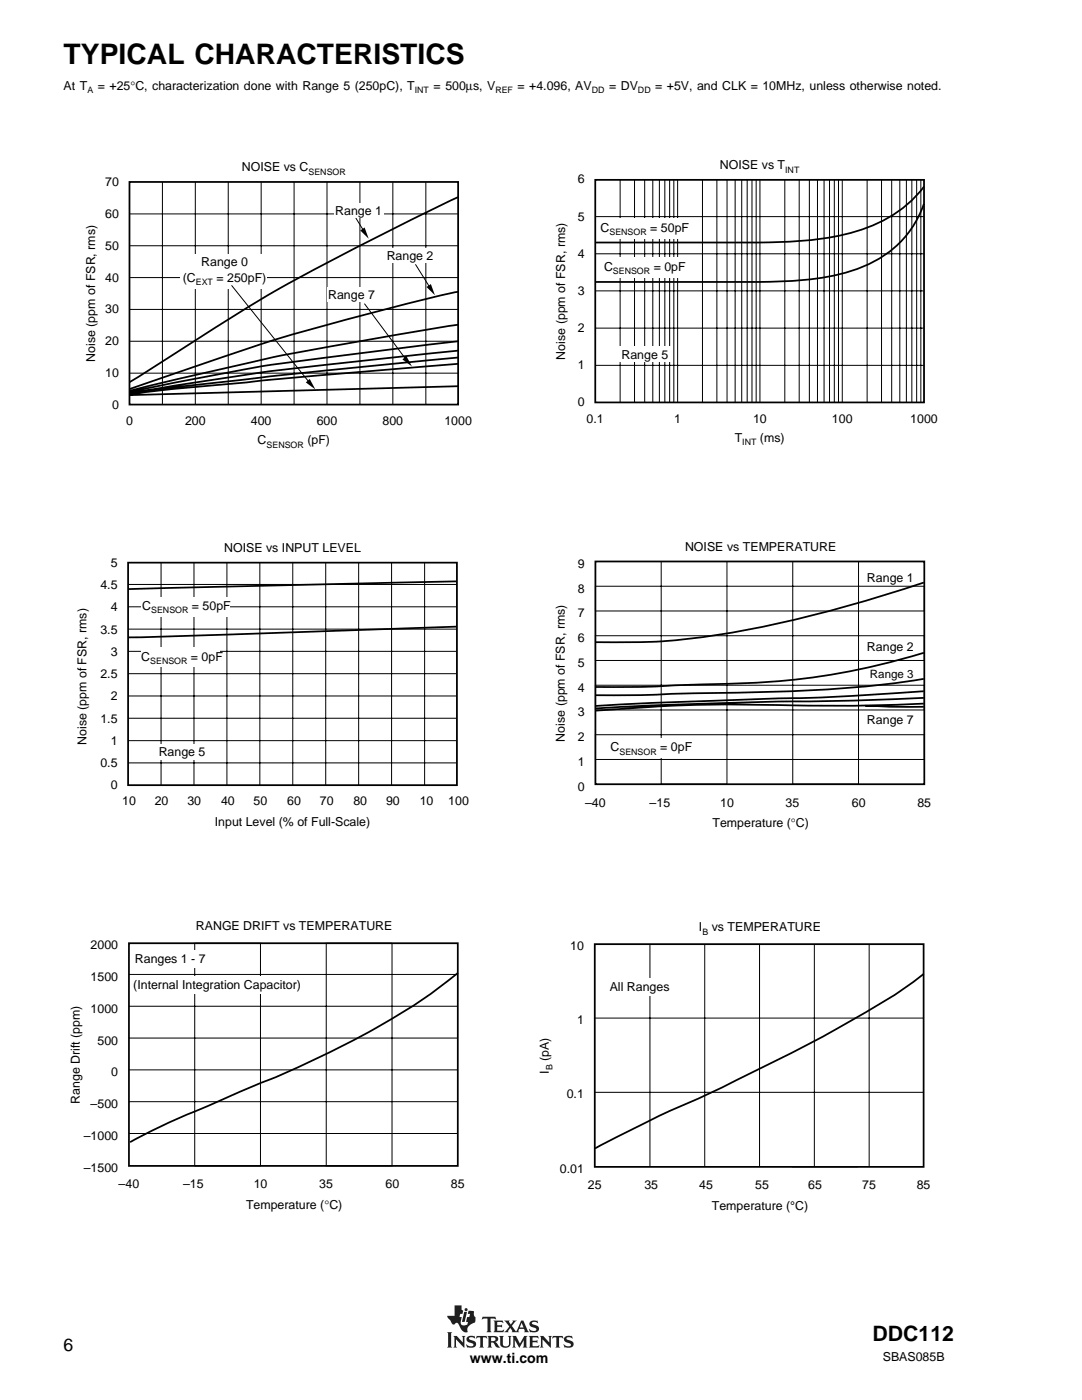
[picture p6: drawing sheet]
<svg xmlns="http://www.w3.org/2000/svg" width="216mm" height="279mm" viewBox="0 0 216 279" stroke-linecap="round" stroke-linejoin="round" font-family="sans-serif">
<g fill="#231f20">
<path d="M90.7 260.5h1.4v.9l.3 .1-.1 .7h-.5l-.1 .6h.4l-.2 1a.56 .56 0 0 0 .5 .7l.8-.1 .2-.6h-.4l.2-1h.4l.2-.6h-.5l.2-.6 1.1 .1-.1 .7 .4 .4v.7a.5 .5 0 0 1-.6 .6l-1 .8v.7a.2 .2 0 0 1 0 .2 .2 .2 0 0 1-.2 .1 2 2 0 0 1-1.6-1.6 .44 .44 0 0 0-.4-.3 .44 .44 0 0 0-.4 .3h-.3l-.2-.1-.9-1.3-.1-.3h1.5z" fill-rule="evenodd"/>
<path d="M92.6 261.8h.6l-.5 2h-.5z" fill-rule="evenodd"/>
<path d="M105.8 263.8l.4-.2 1-.1 .2 .6-.6-.3-.6 .1a.34 .34 0 0 0 0 .4 .34 .34 0 0 0 .4 .1 .77 .77 0 0 1 .9 .4 .77 .77 0 0 1-.2 .9l-.5 .2h-1l-.3-.7 .6 .4h.5a.36 .36 0 0 0 .4-.4 .36 .36 0 0 0-.5-.2 .75 .75 0 0 1-.7-.4 .75 .75 0 0 1 0-.8z" fill-rule="evenodd"/>
<path d="M98.5 263.5h1.8l.1 .6-.4-.3-.8 .1v.6h.8l.2-.2v.7l-.3-.2h-.7v.7l1 .1 .3-.3-.1 .6h-1.9l.2-.4v-1.6z" fill-rule="evenodd"/>
<path d="M96.3 262.8h2.5l.2 .6-.5-.3-.6 .1v2.4l.2 .3h-1l.2-.3v-2.4l-.7-.1-.4 .3z" fill-rule="evenodd"/>
<path d="M100.6 263.5h1.1l-.1 .3 .3 .5 .5-.6-.2-.2h.9l-1 1.1 .9 1.1 1-2.2h.4l.9 2.1 .3 .3h-1l.1-.2-.1-.5h-1l-.2 .5 .2 .2h-1.5l.1-.3-.4-.6-.4 .7 .1 .2h-.9l1-1.2z" fill-rule="evenodd"/>
<circle cx="93" cy="261.4" r=".31"/>
</g>
<path d="M104.1 264l.4 .9h-.8z" fill="#fff"/>
<g fill="#231f20">
<path d="M89.2 265.9h1l-.2 .2v2.6l.2 .2h-1l.2-.2v-2.6z" fill-rule="evenodd"/>
<path d="M90.5 266.6h.6l1.3 1.3-.1-1-.2-.3h.8l-.2 .3v2.1l-1.7-1.7v1.4l.2 .2h-.7l.2-.2v-1.8z" fill-rule="evenodd"/>
<path d="M99.6 266.6h.9l-.2 .3v1.4l.2 .3 .3 .1 .5-.1 .3-.3v-1.4l-.2-.3h.7l-.2 .3v1.3a1.05 1.05 0 0 1-1.1 .8 1.05 1.05 0 0 1-1-.8v-1.3z" fill-rule="evenodd"/>
<path d="M95.1 266.6h2l.1 .6-.4-.3-.4 .1v1.7l.2 .2h-1l.2-.3v-1.6l-.5-.1-.3 .3z" fill-rule="evenodd"/>
<path d="M93.3 266.8l.4-.2h1l.1 .5-.8-.2a.28 .28 0 0 0-.4 .1 .28 .28 0 0 0 .3 .4 .94 .94 0 0 1 1.1 1.1l-.6 .4-1.2 .1-.2-.7 .8 .4 .6-.1a.65 .65 0 0 0-.8-.7 .63 .63 0 0 1-.5-.4 .63 .63 0 0 1 .2-.7z" fill-rule="evenodd"/>
<path d="M102.2 266.6h.8l.7 1.5 .9-1.5h.6l-.2 .3v1.8l.3 .2h-1l.2-.2v-1.2l-.9 1.5-.9-1.6v1.2l.2 .3h-.7l.2-.3v-1.6z" fill-rule="evenodd"/>
<path d="M107.7 266.6h.7l1.2 1.3v-1l-.2-.3h.7l-.2 .3v2.1l-1.6-1.7v1.4l.2 .2h-.8l.2-.2v-1.8z" fill-rule="evenodd"/>
<path d="M105.5 266.6h1.8l.2 .6-.5-.3-.7 .1v.6h.7l.2-.2v.6l-.2-.1h-.7v.7l.9 .1 .4-.3-.1 .5h-2l.2-.2v-1.8z" fill-rule="evenodd"/>
<path d="M110.3 266.6h2l.1 .6-.3-.3-.5 .1v1.7l.2 .2h-1l.2-.2v-1.7l-.4-.1-.5 .3z" fill-rule="evenodd"/>
<path d="M112.7 266.8a1.44 1.44 0 0 1 1.3-.1l.1-.1 .2 .5-.4-.2a.51 .51 0 0 0-.8 .3l.1 .1a1.26 1.26 0 0 1 1.3 .9l-.3 .6-.6 .2h-.9l-.3-.7 .8 .4 .7-.1a.38 .38 0 0 0-.1-.5 .38 .38 0 0 0-.4-.1 .72 .72 0 0 1-.8-.3 .72 .72 0 0 1 .1-.9z" fill-rule="evenodd"/>
<path d="M97.3 266.6h1.3a.62 .62 0 0 1 .8 .5 .62 .62 0 0 1-.6 .7l1 1-.2 .2a1.03 1.03 0 0 1-1.1-.9l-.5-.2v.8l.2 .2h-.9l.2-.3v-1.6z" fill-rule="evenodd"/>
</g>
<path d="M98 266.9h.4a.39 .39 0 0 1 .5 .3 .39 .39 0 0 1-.4 .4h-.5z" fill-rule="evenodd" fill="#fff"/>
<path d="M118.8 35.9h65.6v44.4h-65.6zM184.4 37.2a27.3 27.3 0 0 1-16.7 9.8 79.6 79.6 0 0 1-16.1 1.4h-32.8M184.4 40.6a21.2 21.2 0 0 1-14.5 13.5 63.8 63.8 0 0 1-18.3 2.2h-32.8" fill="none" stroke="#000" stroke-width=".35"/>
<g fill="none" stroke="#000" stroke-width=".2">
<path d="M123.7 35.9v44.4M126.6 35.9v44.4M128.6 35.9v44.4M130.3 35.9v44.4M131.6 35.9v44.4M132.7 35.9v44.4M133.6 35.9v44.4M134.5 35.9v44.4M135.2 35.9v44.4M140.2 35.9v44.4M143 35.9v44.4M145.1 35.9v44.4"/>
<path d="M146.7 35.9v44.4M148 35.9v44.4M149.1 35.9v44.4M150.1 35.9v44.4M150.9 35.9v44.4M151.6 35.9v44.4M156.6 35.9v44.4M159.5 35.9v44.4M161.5 35.9v44.4M163.1 35.9v44.4M164.4 35.9v44.4M165.5 35.9v44.4"/>
<path d="M166.5 35.9v44.4M167.3 35.9v44.4M168.1 35.9v44.4M173 35.9v44.4M175.9 35.9v44.4M177.9 35.9v44.4M179.5 35.9v44.4M180.9 35.9v44.4M181.9 35.9v44.4M182.9 35.9v44.4M183.7 35.9v44.4M118.8 58.1h65.6"/>
<path d="M118.8 50.7h65.6M118.8 43.2h65.6M118.8 65.5h65.6M118.8 72.9h65.6"/>
</g>
<g fill="#fff">
<path d="M119.7 43.6h17.6v4h-17.6z"/>
<path d="M120.6 51.3h15.7v4.1h-15.7z"/>
<path d="M122.9 69.2h11.1v3h-11.1z"/>
</g>
<path d="M25.8 36.3h65.6v44.4h-65.6zM91.4 39.3a617.1 617.1 0 0 0-39.5 20.5l-26.1 16.5M91.4 58.2a538.6 538.6 0 0 0-40.8 11l-24.8 8.5M91.4 64.8l-7 1.1a560.7 560.7 0 0 0-36.2 6.8l-15.4 3.6-7 1.8M91.4 68.1l-9.8 1.2a693.4 693.4 0 0 0-32.1 4.3l-16.5 3.2-7.2 1.6M91.4 70l-9.9 1a625.7 625.7 0 0 0-37.7 4.6l-4.4 .6a151.3 151.3 0 0 0-13.6 2.5 248.9 248.9 0 0 1 21.8-2.8l14.1-1.6 29.7-2.9M91.4 72.6l-31.7 2.7-17.8 1.7a150.9 150.9 0 0 0-16.1 1.9l65.6-1.8" fill="none" stroke="#000" stroke-width=".35"/>
<g fill="none" stroke="#000" stroke-width=".2">
<path d="M32.4 36.3v44.4M39 36.3v44.4M45.5 36.3v44.4M52.1 36.3v44.4M58.7 36.3v44.4M65.2 36.3v44.4M71.8 36.3v44.4M78.4 36.3v44.4M85 36.3v44.4M25.8 55.4h65.6M25.8 49h65.6M25.8 42.7h65.6"/>
<path d="M25.8 68.1h65.6M25.8 74.5h65.6M25.8 61.8h65.6M72.7 60.6l8.6 11.5"/>
</g>
<path d="M80.3 71.7l.8-.7 1.1 2.1z" fill="#000"/>
<path d="M65.2 57.2h9.9v2.9h-9.9z" fill="#fff"/>
<path d="M71.9 46l.9-.6 .8 2.2zM85.1 57.3l.9-.6 .8 2.2z" fill="#000"/>
<path d="M71 43.5l1.7 2.8M82.9 52.7l3.1 5" fill="none" stroke="#000" stroke-width=".2"/>
<g fill="#fff">
<path d="M76.9 49.5h9.9v2.9h-9.9z"/>
<path d="M66.6 40.5h9.9v2.9h-9.9z"/>
<path d="M36.1 50.7h17.1v6.9h-17.1z"/>
</g>
<path d="M61 76.3l.8-.7 1.1 2.1z" fill="#000"/>
<g fill="none" stroke="#000" stroke-width=".2">
<path d="M46.2 56.9l15.8 19.7M25.6 116.6h65.6M32.1 112.3v44.4M38.7 112.3v44.4M45.3 112.3v44.4M51.8 112.3v44.4M58.4 112.3v44.4M65 112.3v44.4M71.6 112.3v44.4M78.1 112.3v44.4M84.7 112.3v44.4M25.6 138.9h65.6"/>
<path d="M25.6 134.4h65.6M25.6 130h65.6M25.6 125.6h65.6M25.6 121.1h65.6M25.6 147.8h65.6M25.6 152.3h65.6M25.6 143.3h65.6"/>
</g>
<path d="M25.6 112.3h65.6v44.4h-65.6zM91.2 116l-65.6 1.6M91.2 125.1l-65.6 2.1" fill="none" stroke="#000" stroke-width=".35"/>
<g fill="#fff">
<path d="M28.2 119.2h17.7v3.9h-17.7z"/>
<path d="M28.2 129.2h15.7v3.9h-15.7z"/>
<path d="M28.2 148.5h15.7v3h-15.7z"/>
</g>
<path d="M184.3 116.3a234.3 234.3 0 0 1-48.3 11.4l-6.6 .4-10.6 .1M184.3 130.3a142.1 142.1 0 0 1-42.7 6.3h-1.9a259.7 259.7 0 0 1-20.9 .5M184.3 138a528.8 528.8 0 0 1-34.9 1.6l-20.3 .7-10.3 .6M184.3 139.3a857.3 857.3 0 0 1-33.3 .8l-21 .7-11.2 .6M184.3 135.5a265.3 265.3 0 0 1-39.9 2.8l-6.1 .1a303.7 303.7 0 0 1-19.5 .3M172.7 140.9l5.3 .2h6.3M184.3 140.4a658.3 658.3 0 0 1-39.4 .2 357.7 357.7 0 0 0-26.1 1.2" fill="none" stroke="#000" stroke-width=".35"/>
<g fill="#fff">
<path d="M159.1 118.1h10.1v2.4h-10.1z"/>
<path d="M172.3 128.1h10.1v2.4h-10.1z"/>
<path d="M172.3 142.6h10.1v2.4h-10.1z"/>
</g>
<path d="M118.8 112.1h65.6v44.4h-65.6z" fill="none" stroke="#000" stroke-width=".35"/>
<path d="M118.8 117h65.6v4.9h-65.6zM131.9 112.1h13.2v44.4h-13.2zM158.2 112.1h13.1v44.4h-13.1zM118.8 126.9h65.6v4.9h-65.6zM118.8 136.8h65.6v4.9h-65.6zM118.8 146.6h65.6v5h-65.6z" fill="none" stroke="#000" stroke-width=".2"/>
<path d="M121.9 147.3h15.7v3.9h-15.7z" fill="#fff"/>
<path d="M25.7 188.2h65.6v44.5h-65.6z" fill="none" stroke="#000" stroke-width=".35"/>
<path d="M25.7 194.5h65.6M38.9 188.2h13.1v44.5h-13.1zM65.1 188.2h13.1v44.5h-13.1zM25.7 200.8h65.6M25.7 207.2h65.6M25.7 213.5h65.6M25.7 219.9h65.6M25.7 226.2h65.6" fill="none" stroke="#000" stroke-width=".2"/>
<g fill="#fff">
<path d="M32.5 189.7h10.3v3.5h-10.3z"/>
<path d="M34.8 194.8h17.2v3.5h-17.2z"/>
</g>
<path d="M91.4 194.2a135.3 135.3 0 0 1-29.6 17.7l-5.5 2.5-5.9 2.4-7.9 3.5a148.4 148.4 0 0 0-16.5 7.6M118.7 188.4h65.6v44.5h-65.6z" fill="none" stroke="#000" stroke-width=".35"/>
<path d="M129.7 188.4v44.5M140.6 188.4v44.5M151.6 188.4v44.5M162.5 188.4v44.5M173.4 188.4v44.5M118.7 203.2h65.6M118.7 218h65.6M158 232.9h13.2" fill="none" stroke="#000" stroke-width=".2"/>
<path d="M122.8 195.2h10.3v3.5h-10.3z" fill="#fff"/>
<path d="M184.3 194.4a101.9 101.9 0 0 1-15.6 9.9 467.8 467.8 0 0 1-34.1 17l-3.1 1.4-12.8 6.5" fill="none" stroke="#000" stroke-width=".35"/>
<text font-size="5.6" x="12.7" y="12.7">TYPICAL CHARACTERISTICS</text>
<text font-size="4.2" x="174.1" y="267.7">DDC112</text>
<text font-size="3.5" x="12.7" y="269.5">6</text>
<text font-size="2.8" x="93.8" y="272">www.ti.com</text>
<g font-size="2.5">
<text x="12.7" y="18">At T</text>
<text x="19.5" y="18">= +25°C, characterization done with Range 5 (250pC), T</text>
<text x="86.5" y="18">= 500µs, V</text>
<text x="103.3" y="18">= +4.096, AV</text>
<text x="121.5" y="18">= DV</text>
<text x="130.7" y="18">= +5V, and CLK = 10MHz, unless otherwise noted.</text>
<text x="48.3" y="34.2">NOISE vs C</text>
<text x="143.6" y="33.8">NOISE vs T</text>
<text x="21" y="37.1">70</text>
<text x="115.3" y="36.6">6</text>
<text x="21" y="43.5">60</text>
<text x="66.9" y="42.8">Range 1</text>
<text x="115.3" y="44">5</text>
<text x="119.8" y="46.2">C</text>
<text x="129.8" y="46.2">= 50pF</text>
<text x="21" y="49.8">50</text>
<text x="40.1" y="53">Range 0</text>
<text x="77.2" y="51.9">Range 2</text>
<text x="115.3" y="51.4">4</text>
<text x="120.5" y="54">C</text>
<text x="130.4" y="54">= 0pF</text>
<text x="21" y="56.2">40</text>
<text x="36.5" y="56.2">(C</text>
<text x="43.2" y="56.2">= 250pF)</text>
<text x="65.5" y="59.7">Range 7</text>
<text x="115.3" y="58.9">3</text>
<text x="21" y="62.5">30</text>
<text x="21" y="68.9">20</text>
<text x="112.8" y="71.8" transform="rotate(-90 112.8 71.8)">Noise (ppm of FSR, rms)</text>
<text x="115.3" y="66.3">2</text>
<text x="124" y="71.6">Range 5</text>
<text x="19" y="72.2" transform="rotate(-90 19 72.2)">Noise (ppm of FSR, rms)</text>
<text x="21" y="75.3">10</text>
<text x="115.3" y="73.7">1</text>
<text x="22.4" y="81.5">0</text>
<text x="115.3" y="81.1">0</text>
<text x="25.2" y="84.8">0</text>
<text x="36.9" y="84.8">200</text>
<text x="50.1" y="84.8">400</text>
<text x="51.4" y="88.6">C</text>
<text x="61.3" y="88.6">(pF)</text>
<text x="63.2" y="84.8">600</text>
<text x="76.3" y="84.8">800</text>
<text x="88.7" y="84.8">1000</text>
<text x="117.1" y="84.3">0.1</text>
<text x="134.5" y="84.3">1</text>
<text x="146.6" y="88.2">T</text>
<text x="150.3" y="84.3">10</text>
<text x="151.6" y="88.2">(ms)</text>
<text x="166" y="84.3">100</text>
<text x="181.6" y="84.3">1000</text>
<text x="22.1" y="113.1">5</text>
<text x="44.7" y="110.2">NOISE vs INPUT LEVEL</text>
<text x="115.3" y="113.3">9</text>
<text x="136.7" y="110">NOISE vs TEMPERATURE</text>
<text x="20" y="117.6">4.5</text>
<text x="115.3" y="118.3">8</text>
<text x="173" y="116.2">Range 1</text>
<text x="22.1" y="122">4</text>
<text x="28.4" y="121.7">C</text>
<text x="38.3" y="121.7">= 50pF</text>
<text x="115.3" y="123.2">7</text>
<text x="20" y="126.5">3.5</text>
<text x="22.1" y="130.9">3</text>
<text x="28.2" y="131.9">C</text>
<text x="38.1" y="131.9">= 0pF</text>
<text x="115.3" y="128.2">6</text>
<text x="173" y="130">Range 2</text>
<text x="20" y="135.3">2.5</text>
<text x="115.3" y="133.1">5</text>
<text x="22.1" y="139.8">2</text>
<text x="115.3" y="138">4</text>
<text x="115.3" y="143">3</text>
<text x="17.3" y="148.7" transform="rotate(-90 17.3 148.7)">Noise (ppm of FSR, rms)</text>
<text x="20" y="144.2">1.5</text>
<text x="22.1" y="148.7">1</text>
<text x="112.7" y="148" transform="rotate(-90 112.7 148)">Noise (ppm of FSR, rms)</text>
<text x="115.3" y="147.9">2</text>
<text x="121.8" y="149.9">C</text>
<text x="131.7" y="149.9">= 0pF</text>
<text x="173" y="144.4">Range 7</text>
<text x="20" y="153.1">0.5</text>
<text x="31.7" y="150.9">Range 5</text>
<text x="115.3" y="152.9">1</text>
<text x="22.1" y="157.6">0</text>
<text x="24.4" y="160.7">10</text>
<text x="30.9" y="160.7">20</text>
<text x="37.4" y="160.7">30</text>
<text x="44.1" y="160.7">40</text>
<text x="50.6" y="160.7">50</text>
<text x="57.3" y="160.7">60</text>
<text x="63.8" y="160.7">70</text>
<text x="70.5" y="160.7">80</text>
<text x="77" y="160.7">90</text>
<text x="83.8" y="160.7">10</text>
<text x="89.4" y="160.7">100</text>
<text x="115.3" y="157.8">0</text>
<text x="116.7" y="161">–40</text>
<text x="129.6" y="161">–15</text>
<text x="143.7" y="161">10</text>
<text x="156.8" y="161">35</text>
<text x="170" y="161">60</text>
<text x="183.1" y="161">85</text>
<text x="42.9" y="164.8">Input Level (% of Full-Scale)</text>
<text x="142.2" y="165">Temperature (°C)</text>
<text x="39.1" y="185.6">RANGE DRIFT vs TEMPERATURE</text>
<text x="139.5" y="185.8">I</text>
<text x="142" y="185.8">vs TEMPERATURE</text>
<text x="18.1" y="189.4">2000</text>
<text x="113.8" y="189.6">10</text>
<text x="18.1" y="195.8">1500</text>
<text x="26.6" y="197.4">(Internal Integration Capacitor)</text>
<text x="26.9" y="192.3">Ranges 1 - 7</text>
<text x="121.7" y="197.7">All Ranges</text>
<text x="18.1" y="202.1">1000</text>
<text x="19.5" y="208.5">500</text>
<text x="115.1" y="204.4">1</text>
<text x="22.2" y="214.8">0</text>
<text x="109.5" y="214.3" transform="rotate(-90 109.5 214.3)">I</text>
<text x="109.5" y="211.8" transform="rotate(-90 109.5 211.8)">(pA)</text>
<text x="16" y="220.3" transform="rotate(-90 16 220.3)">Range Drift (ppm)</text>
<text x="18.1" y="221.2">–500</text>
<text x="113.1" y="219.2">0.1</text>
<text x="16.7" y="227.5">–1000</text>
<text x="16.7" y="233.8">–1500</text>
<text x="23.7" y="237.1">–40</text>
<text x="36.5" y="237.1">–15</text>
<text x="50.6" y="237.1">10</text>
<text x="63.7" y="237.1">35</text>
<text x="76.9" y="237.1">60</text>
<text x="90" y="237.1">85</text>
<text x="111.7" y="234">0.01</text>
<text x="117.3" y="237.3">25</text>
<text x="128.6" y="237.3">35</text>
<text x="139.5" y="237.3">45</text>
<text x="150.7" y="237.3">55</text>
<text x="161.3" y="237.3">65</text>
<text x="172.1" y="237.3">75</text>
<text x="182.9" y="237.3">85</text>
<text x="49.1" y="241.2">Temperature (°C)</text>
<text x="142" y="241.4">Temperature (°C)</text>
<text x="176.1" y="271.5">SBAS085B</text>
</g>
<text font-size="2.3" x="173.6" y="135.3">Range 3</text>
<g font-size="1.8">
<text x="17.4" y="18.6">A</text>
<text x="82.8" y="18.6">INT</text>
<text x="98.8" y="18.6">REF</text>
<text x="118.1" y="18.6">DD</text>
<text x="127.3" y="18.6">DD</text>
<text x="61.6" y="34.9">SENSOR</text>
<text x="156.7" y="34.5">INT</text>
<text x="121.6" y="46.9">SENSOR</text>
<text x="39.1" y="56.9">EXT</text>
<text x="122.3" y="54.7">SENSOR</text>
<text x="53.2" y="89.3">SENSOR</text>
<text x="148.1" y="88.9">INT</text>
<text x="30.2" y="122.4">SENSOR</text>
<text x="30" y="132.6">SENSOR</text>
<text x="123.6" y="150.6">SENSOR</text>
<text x="140.2" y="186.5">B</text>
<text x="110.2" y="213.6" transform="rotate(-90 110.2 213.6)">B</text>
</g>
</svg>
